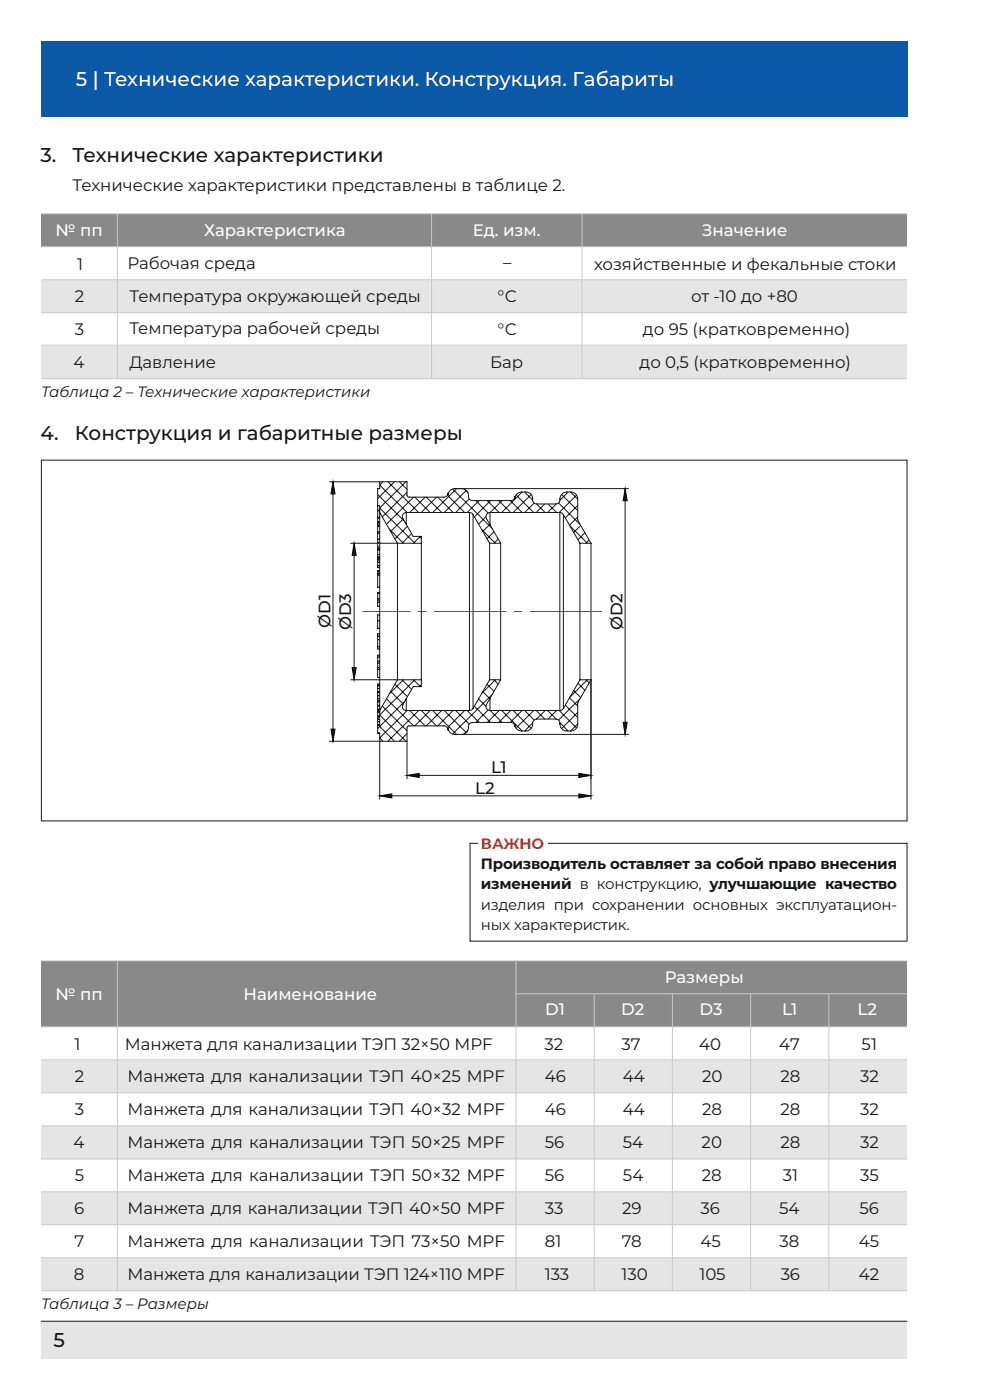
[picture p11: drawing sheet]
<svg xmlns="http://www.w3.org/2000/svg" width="210mm" height="297mm" viewBox="0 0 210 297" stroke-linecap="round" stroke-linejoin="round" font-family="sans-serif">
<g fill="#e5e5e5">
<path d="M8.7 73.3h183.7v7h-183.7z" fill-rule="evenodd"/>
<path d="M8.7 59.3h183.7v7h-183.7z" fill-rule="evenodd"/>
</g>
<path d="M8.7 45.3h183.7v7h-183.7z" fill-rule="evenodd" fill="#898989"/>
<path d="M8.7 45.3h183.7M8.7 52.3h183.7M8.7 59.3h183.7M24.9 45.3v35M91.5 45.3v35M123.5 45.3v35M8.7 66.3h183.7M8.7 73.2h183.7M8.7 80.3h183.7" fill="none" stroke="#c9c9c9" stroke-width=".21"/>
<g fill="none" stroke="#151616" stroke-width=".21">
<path d="M8.8 97.6h183.6v76.6h-183.6zM69.9 102.2h16.4v2.8l.3 .4 7.6 .1a.87 .87 0 0 0 .8-.9v.5a1.45 1.45 0 0 1 1.5-1.4h36.8M70.6 104.8v49.9M75.1 117.8v23.8M80.1 108.4v1.3M80.1 109.7v.2M80.1 110v.6M80.1 113.2v1.2M80.1 118.2v.3M80.1 116.7v.9M80.1 118.5v.3M80.1 107.3h.4v1.4"/>
<path d="M80.1 104.9l5.7 5.7M80.1 109.9h.4M80.1 110.8v2.3h.4M80.1 114.4v2h.4M80.1 117.6v.6M80.1 118.8v1.6h.4M80.1 108.2h.4M80.1 109.7h.4M80.1 111.2h.4M80.1 110.8h.4M80.1 111.5h.4M80.1 112.8h.4"/>
<path d="M80.1 111.6h.4M80.1 116h.4M80.1 115.1h.4M80.1 114.4h.4M80.1 118.2h.4M80.1 117.6h.4M80.1 118.5h.4M80.1 119.3h.4M80.1 116.7h.4M80.1 118.8h.4M80.5 108.7l3.8 6.5v29l-3.8 6.5M80.5 108.7v42"/>
<path d="M80.5 110.7h-.4v.1M80.5 116.5l-.4 .1v.1M80.5 102.2v1.5h-.4v4.7h.4M81.2 102.2l-.7 .7 5.9 5.8M82.3 102.2l6.5 6.5M82.6 112.3l3 2.9M83.7 102.2l-3.6 3.6M84.7 102.2l1.6 1.6M85.5 110.1l-2.6 2.7M86.1 102.2l-5.6 5.6 7.5 7.4M86.2 108.7a.84 .84 0 0 0-.7 1.3l2.1 3.8h1.8v1.4M86.2 108.7v2.5"/>
<path d="M86.2 108.7h13.4M86.3 104.4l-5.2 5.3M86.4 111.7l-2.6 2.6M87.3 113.2l-2 2M87.7 105.5l-5.7 5.7M88 105.5l3.2 3.2M89 113.8l.4 .4M89.2 113.8l-1.5 1.4M89.4 115.2v29M89.4 115.2h-15M90.2 105.5l-3.3 3.2M90.4 105.5l3.3 3.2"/>
<path d="M92.6 105.5l-3.3 3.2M92.9 105.5l3.2 3.2M94.9 105.1l3.7 3.6M96 103.7l8.4 8.4M96.9 103.7l-5.1 5M97.9 103.7a1.66 1.66 0 0 1 1.5 2l.4 .3 .4 .2h8.2a.87 .87 0 0 0 .8-.9v.5a1.45 1.45 0 0 1 1.5-1.4 1.73 1.73 0 0 1 2.3 1.1v.5M98.5 103.8l.8 .7M98.9 104l-4.7 4.7M99.5 105.8l-2.8 2.9M99.6 108.7l.4 .1 .3 .4M99.6 108.7v42M100.3 109.2v41.1"/>
<path d="M100.3 109.2l3.6 6M100.9 106.2l2.6 2.6M101.6 106.2l-2.5 2.5M102.2 112.4l2.9 2.8M103.1 109.6l-1.6 1.6M103.3 106.2l2.6 2.5M103.9 115.2v29M103.9 115.2h2.3M103.9 111.3l-1.5 1.4M103.9 108.7a.87 .87 0 0 0-.7 1.3l3 5.2M103.9 108.7v2.6M103.9 108.7h14.9"/>
<path d="M104.1 106.2l-3.5 3.4M104.8 112.8l-1.5 1.5M105.7 114.3l-.9 .9M105.8 106.2l2.5 2.5M106.2 115.2v29M106.5 106.2l-2.5 2.5M108.2 106.2l2.6 2.5M109.5 105l3.7 3.7M110.8 104.4l-4.4 4.3M111.3 104.4l1.7 1.7M112.7 104.9l-3.8 3.8M113 106a.87 .87 0 0 0 .9 .9h4a1.04 1.04 0 0 0 .9-1.4 1.73 1.73 0 0 1 2.3-1.1 1.45 1.45 0 0 1 1.4 1.4l.1 4.6 2.8 4.8"/>
<path d="M113.3 106.7l-2 2M113.8 106.9l1.8 1.8M115.5 106.9l-1.8 1.8M116.3 106.9l1.8 1.8M118 106.9l-1.8 1.8M118.5 106.7l4.6 4.6M118.8 108.7l.4 .1 .3 .4M118.8 108.7v42M119.1 104.9l3.4 3.4M119.5 109.2v41.1M119.5 109.2l3.5 6M120.5 104.4l-1.7 1.7"/>
<path d="M120.9 111.5l3.7 3.7M121 104.4l1.5 1.5M122.3 105l-3.7 3.7M122.5 107.2l-2.6 2.7M122.5 109.7l-1.7 1.7M123 115.2v29M123 115.2h2.4M123.2 111.5l-1.5 1.5M124.1 113l-1.5 1.5M125 114.6l-.7 .6M125.4 115.2v29M132.6 106.2v47"/>
<path d="M80.1 131.7v1.6h.4M80.1 120h.4M80.1 139.4h.4M80.1 137.2h.4M80.1 122h.4M80.1 121.9h.4M80.1 137.1h.4M80.1 135.7h.4M80.1 135h.4M80.1 131.7h.4M80.1 127.8h.4M80.1 127.3h.4"/>
<path d="M80.1 127h.4M80.1 121.7h.4M80.1 121.6h.4M80.1 121.2h.4M80.5 130.4l-.4 .1v1.2M80.5 121.1h-.4v3.5h.4M80.5 125.8h-.4v2.8h.4M80.5 134.5h-.4v3.2h.4M80.5 139h-.4v4.7h.4M69.9 157.2h16.4M74.4 144.2h15M80.1 152.6v.5h.4"/>
<path d="M80.1 151.1v.8M80.1 149.8v.7M80.1 148.9v.7M80.1 146.9v.7M80.1 145.5v.6M80.1 148.2v.4h.4M80.1 155.5h.4v14.1M80.1 147.6h.4M80.1 145.5h.4M80.1 145.4v.1M80.1 146.1v.8M80.1 147.6v.6"/>
<path d="M80.1 150.5v.6M80.1 153.8h.4M80.1 151.1h.4M80.1 150.9h.4M80.1 150.6h.4M80.1 150.5h.4M80.1 149.8h.4M80.1 148.9h.4M80.1 146.9h.4M80.1 146.7h.4M80.1 146.1h.4M80.1 148.2h.4"/>
<path d="M80.1 145.4h.4M80.1 142h.4M80.1 141.6h.4M80.1 140.7h.4M80.1 140.3h.4M80.3 153.9l3.4 3.3M80.5 151.9l-.4 .1v.1M80.5 153.1h-.4v.6M80.5 149.6l-.4 .2M80.5 145.1h-.4v.3M80.5 150.7v1.4h-.4v.5h.4v1.3h-.4M80.5 148.7h-.4v.2"/>
<path d="M80.5 153.7h-.4v1.9h.4M81.1 149.8l5.2 5.2M82 148.2l5.7 5.8M82.9 146.7l2.6 2.6M83.8 145.1l2.6 2.7M85.3 144.2l2 2.1M85.6 144.2l-3 3M85.8 148.8l-5.7 5.8M86.2 148.2v2.5M86.2 150.7h13.4M86.3 155.6l-1.6 1.6M86.4 150.7l-5.9 5.9 .7 .6"/>
<path d="M86.9 150.7l3.3 3.3M87.7 144.2l1.5 1.5M88 144.2l-7.5 7.5 5.6 5.5M88.8 150.7l-6.5 6.5M89.3 150.7l3.3 3.3M89.4 144.2v1.5h-1.8l-2.1 3.8a.84 .84 0 0 0 .7 1.2M89.4 145.3l-.4 .4M91.2 150.7l-3.2 3.3M91.8 150.7l5.1 5.1M93.7 150.7l-3.3 3.3M94.2 150.7l4.7 4.7M96.1 150.7l-3.2 3.3"/>
<path d="M96.7 150.7l2.8 2.9M98.6 150.7l-3.7 3.7M99.1 150.7l2.5 2.6M99.3 154.9l-.8 .8M100.3 150.3l-.3 .3-.4 .1M100.6 149.8l3.5 3.5M101.5 148.3l1.6 1.5M102.4 146.7l1.5 1.5M103.3 145.2l1.5 1.5M103.5 150.6l-2.6 2.7M103.9 144.2h2.3M103.9 144.2l-3.6 6.1"/>
<path d="M103.9 148.1v2.6M103.9 150.7h14.9M104 150.7l2.5 2.6M104.4 147.3l-8.4 8.4M104.8 144.2l.9 .9M105.1 144.2l-2.9 2.9M105.9 150.7l-2.6 2.6M106.2 144.2l-3 5.2a.87 .87 0 0 0 .7 1.3M106.4 150.7l4.4 4.4M108.3 150.7l-2.5 2.6M108.9 150.7l3.8 3.8M110.8 150.7l-2.6 2.6"/>
<path d="M111.3 150.7l2 2M113 153.4l-1.7 1.7M113.2 150.7l-3.7 3.7M113.7 150.7l1.8 1.8M115.6 150.7l-1.8 1.8M116.2 150.7l1.8 1.8M118.1 150.7l-1.8 1.8M118.6 150.7l3.7 3.7M118.8 153.3l1.7 1.8M119.5 150.3l-.3 .3-.4 .1M119.9 149.6l2.6 2.6M120.8 148l1.7 1.8"/>
<path d="M121.7 146.5l1.5 1.5M122.5 151.1l-3.4 3.5M122.5 153.6l-1.5 1.5M122.6 145l1.5 1.4M123 144.2h2.4M123 144.2l-3.5 6.1M123.1 148.2l-4.6 4.6M124.3 144.2l.7 .7M124.6 144.2l-3.7 3.7M125.4 144.2l-2.8 4.9-.1 4.5a1.45 1.45 0 0 1-1.4 1.5 1.73 1.73 0 0 1-2.3-1.2 1.04 1.04 0 0 0-.9-1.4h-4a1.04 1.04 0 0 0-.9 1.4 1.73 1.73 0 0 1-2.3 1.2 1.45 1.45 0 0 1-1.5-1.5v.5a.87 .87 0 0 0-.8-.8h-8.2a1.04 1.04 0 0 0-.9 1.3l-.2 .6-.4 .4-.8 .2M125.4 144.2v25.4M133.3 155.8h-36.8a1.45 1.45 0 0 1-1.5-1.4v.5a.87 .87 0 0 0-.8-.9h-7.4l-.4 .2-.1 11"/>
<path d="M82.9 168.8h40.1M88.9 164.5h34.1"/>
</g>
<path d="M127.7 129.7h-50.8" fill="none" stroke="#dd2b1c" stroke-width=".21" stroke-dasharray="15.2 1.7 1.7 1.7"/>
<g fill="#151616" stroke="#000" stroke-width=".21">
<path d="M86.3 164.5l2.6-.4v.8z"/>
<path d="M122.8 164.1l2.6 .4-2.6 .4z"/>
<path d="M80.5 168.8l2.6-.4v.9z"/>
<path d="M122.8 168.4l2.6 .4-2.6 .5z"/>
<path d="M70.2 154.7h.9l-.5 2.5z"/>
<path d="M74.7 141.6h.9l-.5 2.6z"/>
<path d="M75.1 115.2l.5 2.6h-.9z"/>
<path d="M70.6 102.2l.5 2.6h-.9z"/>
<path d="M132.6 103.7l.4 2.5h-.8z"/>
<path d="M132.2 153.2h.8l-.4 2.6z"/>
</g>
<path d="M8.7 280.3h183.7v8h-183.7z" fill-rule="evenodd" fill="#e5e5e5"/>
<path d="M8.7 280.3h183.7" fill="none" stroke="#151616" stroke-width=".21"/>
<path d="M8.7 203.8h183.7v14h-183.7z" fill-rule="evenodd" fill="#898989"/>
<g fill="#e5e5e5">
<path d="M8.7 266.8h183.7v7h-183.7z" fill-rule="evenodd"/>
<path d="M8.7 224.8h183.7v7h-183.7z" fill-rule="evenodd"/>
</g>
<path d="M8.7 203.8h183.7M8.7 217.8h183.7M109.5 210.8h82.9M8.7 224.8h183.7M8.7 273.8h183.7" fill="none" stroke="#c9c9c9" stroke-width=".21"/>
<g fill="#e5e5e5">
<path d="M8.7 238.9h183.7v7h-183.7z" fill-rule="evenodd"/>
<path d="M8.7 252.8h183.7v7h-183.7z" fill-rule="evenodd"/>
</g>
<path d="M24.9 203.8v70M109.5 203.8v70M126 210.8v63M142.6 210.8v63M159.2 210.8v63M175.8 210.8v63M8.7 238.9h183.7M8.7 231.8h183.7M8.7 259.8h183.7M8.7 252.8h183.7M8.7 245.9h183.7M8.7 266.8h183.7" fill="none" stroke="#c9c9c9" stroke-width=".21"/>
<path d="M8.7 8.7h183.9v16h-183.9z" fill-rule="evenodd" fill="#0c59a7"/>
<path d="M101.4 178.9h-1.7v20.8h92.7v-20.8h-76.2" fill="none" stroke="#151616" stroke-width=".21"/>
<text font-size="4.2" fill="#fff" x="16.1" y="18.2">5 | Технические характеристики. Конструкция. Габариты</text>
<g font-size="4.2" fill="#151616">
<text x="8.6" y="34.4">3.</text>
<text x="15.4" y="34.4">Технические характеристики</text>
<text x="8.6" y="93.4">4.</text>
<text x="15.9" y="93.4">Конструкция и габаритные размеры</text>
<text x="11.3" y="285.8">5</text>
</g>
<g font-size="3.5" fill="#151616">
<text x="15.4" y="40.6">Технические характеристики представлены в таблице 2.</text>
<text x="16.4" y="57.2">1</text>
<text x="27.1" y="57.1">Рабочая среда</text>
<text x="106.7" y="56.8">–</text>
<text x="126" y="57.2">хозяйственные и фекальные стоки</text>
<text x="15.8" y="64.1">2</text>
<text x="27.5" y="64.1">Температура окружающей среды</text>
<text x="105.5" y="64.1">°С</text>
<text x="146.6" y="64.2">от -10 до +80</text>
<text x="15.9" y="71.1">3</text>
<text x="27.5" y="71">Температура рабочей среды</text>
<text x="105.5" y="71.1">°С</text>
<text x="136.4" y="71.1">до 95 (кратковременно)</text>
<text x="15.6" y="78.1">4</text>
<text x="27.5" y="78.1">Давление</text>
<text x="104" y="78.1">Бар</text>
<text x="135.7" y="78.1">до 0,5 (кратковременно)</text>
<text x="70.1" y="133.2" transform="rotate(-90 70.1 133.2)">ØD1</text>
<text x="74.5" y="133.7" transform="rotate(-90 74.5 133.7)">ØD3</text>
<text x="132" y="133.7" transform="rotate(-90 132 133.7)">ØD2</text>
<text x="104.2" y="164">L1</text>
<text x="100.8" y="168.3">L2</text>
<text x="15.8" y="222.7">1</text>
<text x="26.5" y="222.7">Манжета для канализации ТЭП 32×50 MPF</text>
<text x="115.5" y="222.7">32</text>
<text x="131.8" y="222.7">37</text>
<text x="148.3" y="222.7">40</text>
<text x="165.3" y="222.7">47</text>
<text x="182.8" y="222.7">51</text>
<text x="15.8" y="229.6">2</text>
<text x="27.1" y="229.6">Манжета для канализации ТЭП 40×25 MPF</text>
<text x="115.6" y="229.6">46</text>
<text x="132.1" y="229.6">44</text>
<text x="148.9" y="229.6">20</text>
<text x="165.6" y="229.6">28</text>
<text x="182.5" y="229.6">32</text>
<text x="15.9" y="236.6">3</text>
<text x="27.1" y="236.6">Манжета для канализации ТЭП 40×32 MPF</text>
<text x="115.6" y="236.6">46</text>
<text x="132.1" y="236.6">44</text>
<text x="149" y="236.6">28</text>
<text x="165.6" y="236.6">28</text>
<text x="182.5" y="236.6">32</text>
<text x="15.6" y="243.6">4</text>
<text x="27.1" y="243.6">Манжета для канализации ТЭП 50×25 MPF</text>
<text x="115.6" y="243.6">56</text>
<text x="132.1" y="243.6">54</text>
<text x="148.8" y="243.6">20</text>
<text x="165.5" y="243.6">28</text>
<text x="182.5" y="243.6">32</text>
<text x="15.8" y="250.6">5</text>
<text x="27.1" y="250.6">Манжета для канализации ТЭП 50×32 MPF</text>
<text x="115.6" y="250.6">56</text>
<text x="132.1" y="250.6">54</text>
<text x="148.9" y="250.6">28</text>
<text x="166" y="250.6">31</text>
<text x="182.5" y="250.6">35</text>
<text x="15.7" y="257.6">6</text>
<text x="27.1" y="257.6">Манжета для канализации ТЭП 40×50 MPF</text>
<text x="115.6" y="257.6">33</text>
<text x="132" y="257.6">29</text>
<text x="148.6" y="257.6">36</text>
<text x="165.3" y="257.6">54</text>
<text x="182.3" y="257.6">56</text>
<text x="15.8" y="264.6">7</text>
<text x="27.1" y="264.6">Манжета для канализации ТЭП 73×50 MPF</text>
<text x="115.6" y="264.6">81</text>
<text x="131.9" y="264.6">78</text>
<text x="148.6" y="264.6">45</text>
<text x="165.3" y="264.6">38</text>
<text x="182.1" y="264.6">45</text>
<text x="15.7" y="271.6">8</text>
<text x="27.1" y="271.6">Манжета для канализации ТЭП 124×110 MPF</text>
<text x="115.6" y="271.6">133</text>
<text x="131.9" y="271.6">130</text>
<text x="148.4" y="271.6">105</text>
<text x="165.6" y="271.6">36</text>
<text x="182.2" y="271.6">42</text>
</g>
<g font-size="3.5" fill="#fff">
<text x="11.8" y="50.1">№ пп</text>
<text x="43.3" y="50">Характеристика</text>
<text x="100.3" y="50.1">Ед. изм.</text>
<text x="148.9" y="50.1">Значение</text>
<text x="141" y="208.6">Размеры</text>
<text x="11.8" y="212.1">№ пп</text>
<text x="51.6" y="212.1">Наименование</text>
<text x="115.7" y="215.2">D1</text>
<text x="131.8" y="215.2">D2</text>
<text x="148.4" y="215.2">D3</text>
<text x="165.9" y="215.2">L1</text>
<text x="181.9" y="215.2">L2</text>
</g>
<g font-size="3.2" fill="#151616">
<text x="8.7" y="84.2">Таблица 2 – Технические характеристики</text>
<text x="102" y="184.3">Производитель оставляет за собой право внесения</text>
<text x="102" y="188.6">изменений в конструкцию, улучшающие качество</text>
<text x="102" y="197.4">ных характеристик.</text>
<text x="102" y="193">изделия при сохранении основных эксплуатацион-</text>
<text x="8.7" y="277.7">Таблица 3 – Размеры</text>
</g>
<text font-size="3.2" fill="#dd2b1c" x="102" y="180.1">ВАЖНО</text>
</svg>
